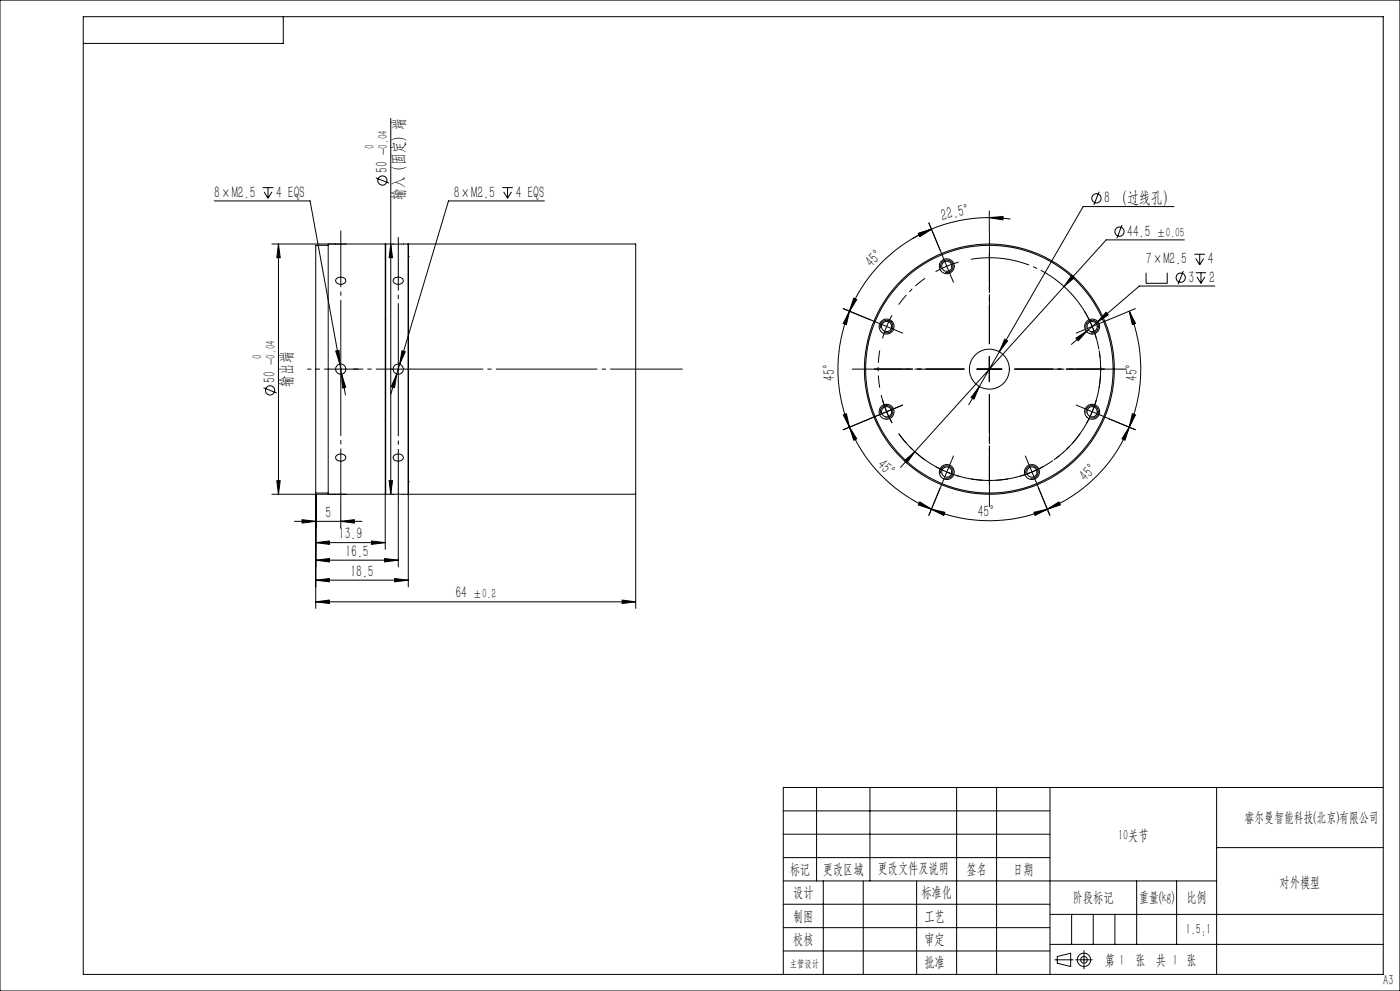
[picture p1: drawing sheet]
<svg xmlns="http://www.w3.org/2000/svg" width="420mm" height="297mm" viewBox="0 0 420 297" stroke-linecap="round" stroke-linejoin="round" font-family="sans-serif">
<g fill="none" stroke="#000" stroke-width=".3">
<path d="M0 0h420v297h-420zM25 5h390v287h-390zM85 5v8h-60M117.2 35.5v112.6M78.8 56.2h3.2M79.2 57.5l1.2 1.9M80.4 56.2v3.2M81.6 57.5l-1.2 1.9M112.7 53.3l4 1.6M150.7 56.2h3.1M151.1 57.5l1.2 1.9M152.3 56.2v3.2"/>
<path d="M153.5 57.5l-1.2 1.9M329.7 57.5l-1.5 3.9M64.3 60.2h28.7l9 48.9M81.6 73.1h34v75M83.5 73.1l.6 4.1h-1.1zM83.5 73.1v75M98.5 73.1v37.5M98.5 73.5h-3.8v74.3h3.8M100.7 73.1h3.1M117.2 73.1l.6 4.1h-1.1zM122.5 76.9h.1M122.5 73.1v37.5z"/>
<path d="M163.3 60.2h-28.8l-14.6 49M275.5 70l3.9-1.3-3.5 2.2zM278.7 66.8l3.3 8.1M279.4 68.7a45.3 45.3 0 0 0-24.6 24.6M279.4 68.7l-5.6 2.8M282.6 76.3l1.4 3.5M284 79.8l-3.3 1.6M284 79.8l1.5 3.5M287.6 78.6l-3.6 1.2M296.8 65.2l4.1-.3-.1 1zM296.8 65.2a44 44 0 0 0-17.4 3.5M296.8 65.2l6.3 .4"/>
<path d="M296.8 63.2v6.2M336.6 67.4l-1.5 4M352.2 61.9h-27.3l-25.1 43.5M355.3 71.9h-23.4l-12.7 14M358.3 76.2h3.2M358.7 77.5l1.2 1.9M359.9 76.2v3.2M361.1 77.5l-1.2 1.9M100.8 83.6a1.82 1.82 0 0 1 2.9 .3 1.57 1.57 0 0 1-1.1 1.3 1.57 1.57 0 0 1-1.7-.5l-.2-.4zM115.6 95.6h.1M118.1 83.6a1.7 1.7 0 0 1 2.9 .6 1.62 1.62 0 0 1-1.6 1 1.62 1.62 0 0 1-1.5-1.2zM253 92.5l8.1 3.3"/>
<path d="M254.8 93.3l-.9 4-.9-.4zM254.8 93.3a45.4 45.4 0 0 0 0 34.7M256.1 89.4l.9 .4-2.2 3.5zM264.2 98.4a1.87 1.87 0 0 1 1.6-2.4 1.87 1.87 0 0 1 2 2 1.87 1.87 0 0 1-2.3 1.7M282.2 80.3a1.87 1.87 0 0 1 1.7-2.4 1.87 1.87 0 0 1 2 2.1 1.87 1.87 0 0 1-2.3 1.6M319.2 85.9l-49 54.2M321.6 82.5l.7 .7-3.1 2.7zM325.8 98.4a1.87 1.87 0 0 1 1.7-2.4 1.87 1.87 0 0 1 2 2 1.87 1.87 0 0 1-2.3 1.7M326.2 99.1l-4.8 4.1M329.1 96.7l-2.9 2.4M331.8 93.6l.7 .8-3.4 2.3zM338.8 93.3l1.8 3.6-.9 .4z"/>
<path d="M338.8 93.3a45.4 45.4 0 0 1 0 34.7M340.6 92.5l-8.1 3.3M343.8 81.7v3.2h6.4v-3.2M355 81.2l-1.6 4M358.7 81.7h3.1M359.1 83l1.2 1.9M360.3 81.7v3.2M361.5 83l-1.2 1.9M364.5 85.7h-22.7l-12.7 11M79.1 116.2l3.9 1.6M98.5 110.6v37.5M98.5 110.6h7.5"/>
<path d="M100.7 105.2l1-.2 .3 4.1zM102 109.1l.5 3M102.2 106.9v7.5M102.5 112.1l1.2 4-1 .2zM102.5 112.1l1.1 6.3M115.7 110.6v-37.5h75v75M115.7 110.6v37.5h75M115.7 110.6h7.5M119 112.1l-.6 4.1-1-.3zM119 112.1l-1.8 6.1M119.5 106.9v7.5M119.9 109.2l-.9 2.9"/>
<path d="M120.6 105.1l1 .3-1.7 3.8zM122.5 110.6v37.5M293.1 110.6h7.5M293.8 115.8l-1.6 3.8-.9-.5zM293.8 115.8l-3.2 5.5M296.8 106.9v7.5M299.8 105.4l-6 10.4M301.4 101.7l.9 .5-2.5 3.2zM322.8 101.3l3.4-2.2-2.7 3zM100.8 136.7a1.67 1.67 0 0 1 1.7-.6 1.67 1.67 0 0 1 1.3 1.2 1.64 1.64 0 0 1-1.7 .9 1.64 1.64 0 0 1-1.4-1.2zM115.6 125.6h.1M118.1 136.7a1.67 1.67 0 0 1 1.6-.6 1.67 1.67 0 0 1 1.3 1.2 1.64 1.64 0 0 1-1.6 .9 1.64 1.64 0 0 1-1.5-1.2z"/>
<path d="M253 124.4l.9-.4 .9 4zM254.8 128l2.2 3.5-.9 .4zM254.8 128a45.3 45.3 0 0 0 24.6 24.6M261.1 125.4l-8.1 3.4M264.2 123.9a1.87 1.87 0 0 1 1.6-2.3 1.87 1.87 0 0 1 2 2 1.87 1.87 0 0 1-2.3 1.6M271.3 138.1l3.1-2.7-2.3 3.3zM325.8 123.9a1.87 1.87 0 0 1 1.7-2.3 1.87 1.87 0 0 1 2 2 1.87 1.87 0 0 1-2.3 1.6M332.5 125.4l8.1 3.4M338.8 128l-1.3 3.9-.9-.4zM338.8 128a45.3 45.3 0 0 1-24.6 24.6M339.7 124l.9 .4-1.8 3.6zM81.6 148.1h34"/>
<path d="M83 144.1h1.1l-.6 4zM88.4 156.2h20.2M90.6 155.7l4.1 .5-4.1 .6zM94.7 148.1v34.2M100.7 148.1h3.1M102.2 156.2l4.1-.5v1.1zM102.2 150.7v7.6M115.6 148.1v16.5M116.7 144.1h1.1l-.6 4zM119.5 151v18.9M122.5 144.4h.1M122.5 148.1v27.8"/>
<path d="M190.7 148.1v34.2M275.9 150.4l3.5 2.2-3.9-1.3zM279.4 152.6l4 .9-.3 1zM279.4 152.6a45.4 45.4 0 0 0 34.8 0M282 146.4l-3.3 8M282.2 142a1.87 1.87 0 0 1 1.7-2.4 1.87 1.87 0 0 1 2 2 1.87 1.87 0 0 1-2.3 1.7M307.8 142a1.87 1.87 0 0 1 1.6-2.4 1.87 1.87 0 0 1 2 2 1.87 1.87 0 0 1-2.3 1.7M310.2 153.5l4-.9-3.7 1.9zM311.6 146.4l3.4 8M314.2 152.6l3.5-2.2 .4 .9zM94.7 167.9l4.1-.5v1zM94.7 173.9l4.1-.5v1z"/>
<path d="M94.7 167.9h24.8M94.7 173.9h27.8M94.7 162.6l4.1-.5v1.1zM94.7 162.6h20.9M111.5 162.1l4.1 .5-4.1 .6zM115.4 167.4l4.1 .5-4.1 .5zM118.4 173.4l4.1 .5-4.1 .5zM186.7 179.8l4 .6-4 .5zM94.7 180.4l4.1-.6v1.1zM94.7 180.4h96M245 236v28M261 236v28"/>
<path d="M287 236v56M299 236v56M315 236v56M365 236v56M415 236h-180v56M235 257h80M235 250h80M235 243h80M365 254h50M235 264h130M235 278h80M235 271h80"/>
<path d="M247 264v28M259 264v28M275 264v28M315 274h100M321.5 274v9M328 274v9M334.5 274v9M341 264v19M353 264v19M235 285h80M315 283h100"/>
<circle cx="114.7" cy="54.1" r="1.39"/>
<circle cx="328.9" cy="59.4" r="1.38"/>
<circle cx="284" cy="79.8" r="1.54"/>
<circle cx="284" cy="79.8" r="2.24"/>
<circle cx="335.8" cy="69.4" r="1.38"/>
<circle cx="266" cy="97.9" r="1.54"/>
<circle cx="266" cy="97.9" r="2.25"/>
<circle cx="327.6" cy="97.9" r="1.54"/>
<circle cx="327.6" cy="97.9" r="2.26"/>
<circle cx="354.2" cy="83.2" r="1.39"/>
<circle cx="81" cy="117" r="1.39"/>
<circle cx="102.2" cy="110.6" r="1.53"/>
<circle cx="119.5" cy="110.6" r="1.54"/>
<circle cx="296.8" cy="110.6" r="37.5"/>
<circle cx="296.8" cy="110.6" r="6"/>
<circle cx="296.8" cy="110.6" r="37.1"/>
<circle cx="266" cy="123.4" r="1.54"/>
<circle cx="266" cy="123.4" r="2.25"/>
<circle cx="327.6" cy="123.4" r="1.54"/>
<circle cx="327.6" cy="123.4" r="2.25"/>
<circle cx="284" cy="141.5" r="2.25"/>
<circle cx="284" cy="141.5" r="1.54"/>
<circle cx="309.6" cy="141.5" r="1.54"/>
<circle cx="309.6" cy="141.5" r="2.25"/>
</g>
<g fill="none" stroke="#0a0605" stroke-width=".3">
<path d="M316.4 287.7h5.5M317.2 286.7l4-1v4l-4-1zM322.7 287.7h5M325.2 284.9v5.5"/>
<circle cx="325.2" cy="287.7" r="1.01"/>
<circle cx="325.2" cy="287.7" r="2"/>
</g>
<g fill="none" stroke="#000" stroke-width=".3" stroke-dasharray="30.5 1.3 1.3 1.3" stroke-linecap="butt">
<path d="M282.6 76.3l-.6-1.4M262.5 96.4l-1.4-.6M266 97.8l-1.2 3.6M266 97.8l1.6-3.3M266 97.8l-3.5-1.4M266 97.8l3.5 1.5M269.5 99.3l1.4 .6M285.5 83.2l.6 1.5M324.2 99.3l-1.4 .6M326 94.5l-.7-1.4M327.7 97.8l-1.7-3.3M327.7 97.8l1.2 3.6"/>
<path d="M327.7 97.8l3.4-1.4M327.7 97.8l-3.5 1.5M331.1 96.4l1.4-.6M106 110.6h1.5M264.8 119.9l-.4-1.5M296.8 110.6v-3.7M296.8 110.6h-3.7M296.8 110.6v3.8M296.8 110.6h3.8M262.5 124.8l-1.4 .6M266 123.4l1.6 3.4M266 123.4l-1.2-3.5"/>
<path d="M266 123.4l-3.5 1.4M266 123.4l3.5-1.4M269.5 122l1.4-.6M285.5 138l.6-1.4M308.2 138l-.6-1.4M324.2 122l-1.4-.6M327.7 123.4l1.2-3.5M327.7 123.4l-1.7 3.4M327.7 123.4l3.4 1.4M327.7 123.4l-3.5-1.4M331.1 124.8l1.4 .6M282.6 144.9l-.6 1.4"/>
<path d="M284.1 141.5l3.5 1.2M284.1 141.5l-3.4-1.7M284.1 141.5l-1.5 3.4M284.1 141.5l1.4-3.5M309.6 141.5l3.4-1.7M309.6 141.5l-3.5 1.2M309.6 141.5l1.4 3.4M309.6 141.5l-1.4-3.5M311 144.9l.6 1.4"/>
</g>
<path d="M277.5 83.4l-4.6 3.9-3.3 4M263.9 105l-.4 5.2 .4 6M329.7 116.2l.5-5.1-.5-6.1M269.6 129.9l3.9 4.6 4 3.3M316.1 137.8l4.6-3.9 3.3-4M291.2 143.5l5.2 .5 6-.5" fill="none" stroke="#000" stroke-width=".3" stroke-dasharray="30.5 1.3 1.3 1.3" stroke-dashoffset="26.8" stroke-linecap="butt"/>
<path d="M269.6 129.9a33.4 33.4 0 0 0 58.1-6.5 33.4 33.4 0 0 0-36.5-45.7" fill="none" stroke="#000" stroke-width=".3" stroke-dasharray="30.5 1.3 1.3 1.3" stroke-dashoffset="12.7" stroke-linecap="butt"/>
<path d="M102.2 106.9v-37.8" fill="none" stroke="#000" stroke-width=".3" stroke-dasharray="30.5 1.3 1.3 1.3" stroke-dashoffset="13.5" stroke-linecap="butt"/>
<path d="M98.5 110.6h-6.3" fill="none" stroke="#000" stroke-width=".3" stroke-dasharray="30.5 1.3 1.3 1.3" stroke-dashoffset="29.2" stroke-linecap="butt"/>
<path d="M102.2 114.4v36.3" fill="none" stroke="#000" stroke-width=".3" stroke-dasharray="30.5 1.3 1.3 1.3" stroke-dashoffset="14.2" stroke-linecap="butt"/>
<path d="M119.5 106.9v-35.8" fill="none" stroke="#000" stroke-width=".3" stroke-dasharray="30.5 1.3 1.3 1.3" stroke-dashoffset="14.5" stroke-linecap="butt"/>
<path d="M115.7 110.6h-9.7" fill="none" stroke="#000" stroke-width=".3" stroke-dasharray="30.5 1.3 1.3 1.3" stroke-dashoffset="27.5" stroke-linecap="butt"/>
<path d="M119.5 114.4v36.5" fill="none" stroke="#000" stroke-width=".3" stroke-dasharray="30.5 1.3 1.3 1.3" stroke-dashoffset="14.1" stroke-linecap="butt"/>
<path d="M123.2 110.6h81.6" fill="none" stroke="#000" stroke-width=".3" stroke-dasharray="30.5 1.3 1.3 1.3" stroke-dashoffset="8.8" stroke-linecap="butt"/>
<path d="M289.3 110.6h-33.7M296.8 103.1v-33.7M296.8 118.1v33.8M304.3 110.6h33.8" fill="none" stroke="#000" stroke-width=".3" stroke-dasharray="30.5 1.3 1.3 1.3" stroke-dashoffset="15.5" stroke-linecap="butt"/>
<path d="M289.3 110.6h-27.1M296.8 103.1v-27.1M296.8 118.1v27.1M304.3 110.6h27.1" fill="none" stroke="#000" stroke-width=".3" stroke-dasharray="30.5 1.3 1.3 1.3" stroke-dashoffset="18.8" stroke-linecap="butt"/>
<g fill="#000">
<path d="M275.5 70l3.9-1.3-3.5 2.2zM256.1 89.4l.9 .4-2.2 3.5z"/>
<path d="M296.8 65.2l4.1-.3-.1 1zM275.5 70l3.9-1.3-3.5 2.2z"/>
<path d="M254.8 93.3l-.9 4-.9-.4zM253 124.4l.9-.4 .9 4z"/>
<path d="M119 112.1l-1.6 3.8 1 .3zM120.6 105.1l-.7 4.1 1.7-3.8zM102.5 112.1l.2 4.2 1-.2zM100.7 105.2l1.3 3.9-.3-4.1zM90.6 155.7l4.1 .5-4.1 .6zM102.2 156.2l4.1-.5v1.1zM94.7 167.9l4.1-.5v1zM115.4 167.4l4.1 .5-4.1 .5zM94.7 180.4l4.1-.6v1.1zM186.7 179.8l4 .6-4 .5zM94.7 173.9l4.1-.5v1zM118.4 173.4l4.1 .5-4.1 .5zM322.8 101.3l.7 .8 2.7-3zM331.8 93.6l-2.7 3.1 3.4-2.3zM271.3 138.1l.8 .6 2.3-3.3zM321.6 82.5l-2.4 3.4 3.1-2.7zM293.8 115.8l-2.5 3.3 .9 .5zM301.4 101.7l-1.6 3.7 2.5-3.2z"/>
<path d="M254.8 128l2.2 3.5-.9 .4zM275.9 150.4l3.5 2.2-3.9-1.3z"/>
<path d="M339.7 124l.9 .4-1.8 3.6zM338.8 93.3l1.8 3.6-.9 .4z"/>
<path d="M83 144.1h1.1l-.6 4zM83.5 73.1l.6 4.1h-1.1zM116.7 144.1h1.1l-.6 4zM117.2 73.1l.6 4.1h-1.1z"/>
<path d="M279.4 152.6l4 .9-.3 1zM310.2 153.5l4-.9-3.7 1.9z"/>
<path d="M314.2 152.6l3.5-2.2 .4 .9zM338.8 128l-1.3 3.9-.9-.4z"/>
<path d="M111.5 162.1l4.1 .5-4.1 .6zM94.7 162.6l4.1-.5v1.1z"/>
</g>
<g font-size="5">
<text x="116.2" y="51.8" transform="rotate(-90 116.2 51.8)">50</text>
<text x="64.3" y="59.2">8×M2.5</text>
<text x="82.9" y="59.2">4 EQS</text>
<text x="121.2" y="60" transform="rotate(-90 121.2 60)">输入（固定）端</text>
<text x="136.1" y="59.2">8×M2.5</text>
<text x="154.7" y="59.2">4 EQS</text>
<text x="331.2" y="60.9">8 （过线孔）</text>
<text x="282.6" y="66.1" transform="rotate(-11 282.6 66.1)">22.5°</text>
<text x="338.1" y="70.9">44.5</text>
<text x="261.5" y="80.3" transform="rotate(-45 261.5 80.3)">45°</text>
<text x="343.8" y="79.2">7×M2.5</text>
<text x="362.4" y="79.2">4</text>
<text x="356.5" y="84.7">3</text>
<text x="362.7" y="84.7">2</text>
<text x="82.5" y="114.7" transform="rotate(-90 82.5 114.7)">50</text>
<text x="87.5" y="115.9" transform="rotate(-90 87.5 115.9)">输出端</text>
<text x="250.4" y="114.1" transform="rotate(-90 250.4 114.1)">45°</text>
<text x="341.3" y="114.1" transform="rotate(-90 341.3 114.1)">45°</text>
<text x="262.9" y="139.6" transform="rotate(45 262.9 139.6)">45°</text>
<text x="325.8" y="144.5" transform="rotate(-45 325.8 144.5)">45°</text>
<text x="97.6" y="155.2">5</text>
<text x="293.3" y="155">45°</text>
<text x="101.7" y="161.6">13.9</text>
<text x="103.6" y="166.9">16.5</text>
<text x="105.1" y="172.9">18.5</text>
<text x="136.6" y="179.3">64</text>
</g>
<g font-size="4.4">
<text x="335.4" y="251.7">10关节</text>
<text x="236.9" y="261.9">标记</text>
<text x="246.9" y="261.9">更改区域</text>
<text x="263.3" y="261.8">更改文件及说明</text>
<text x="289.9" y="261.9">签名</text>
<text x="303.9" y="261.9">日期</text>
<text x="237.9" y="268.9">设计</text>
<text x="276.4" y="268.9">标准化</text>
<text x="383.9" y="265.9">对外模型</text>
<text x="237.9" y="275.9">制图</text>
<text x="277.3" y="275.9">工艺</text>
<text x="321.9" y="270.4">阶段标记</text>
<text x="341.6" y="270.4">重量(kg)</text>
<text x="355.9" y="270.4">比例</text>
<text x="355.7" y="279.8">1.5:1</text>
<text x="237.9" y="282.9">校核</text>
<text x="277.3" y="282.9">审定</text>
<text x="277.3" y="289.9">批准</text>
<text x="331.4" y="289.1">第 1</text>
<text x="340.6" y="289.1">张 共 1 张</text>
<text x="415" y="295.2">A3</text>
</g>
<text font-size="4.2" x="373.4" y="246.3">睿尔曼智能科技(北京)有限公司</text>
<g font-size="4">
<text x="112.2" y="44.6" transform="rotate(-90 112.2 44.6)">0</text>
<text x="116.2" y="46.5" transform="rotate(-90 116.2 46.5)">-0.04</text>
<text x="346.9" y="70.9">±0.05</text>
<text x="78.6" y="107.5" transform="rotate(-90 78.6 107.5)">0</text>
<text x="82.5" y="109.4" transform="rotate(-90 82.5 109.4)">-0.04</text>
<text x="141.9" y="179.3">±0.2</text>
</g>
<text font-size="3.1" x="236.9" y="289.9">主管设计</text>
</svg>
